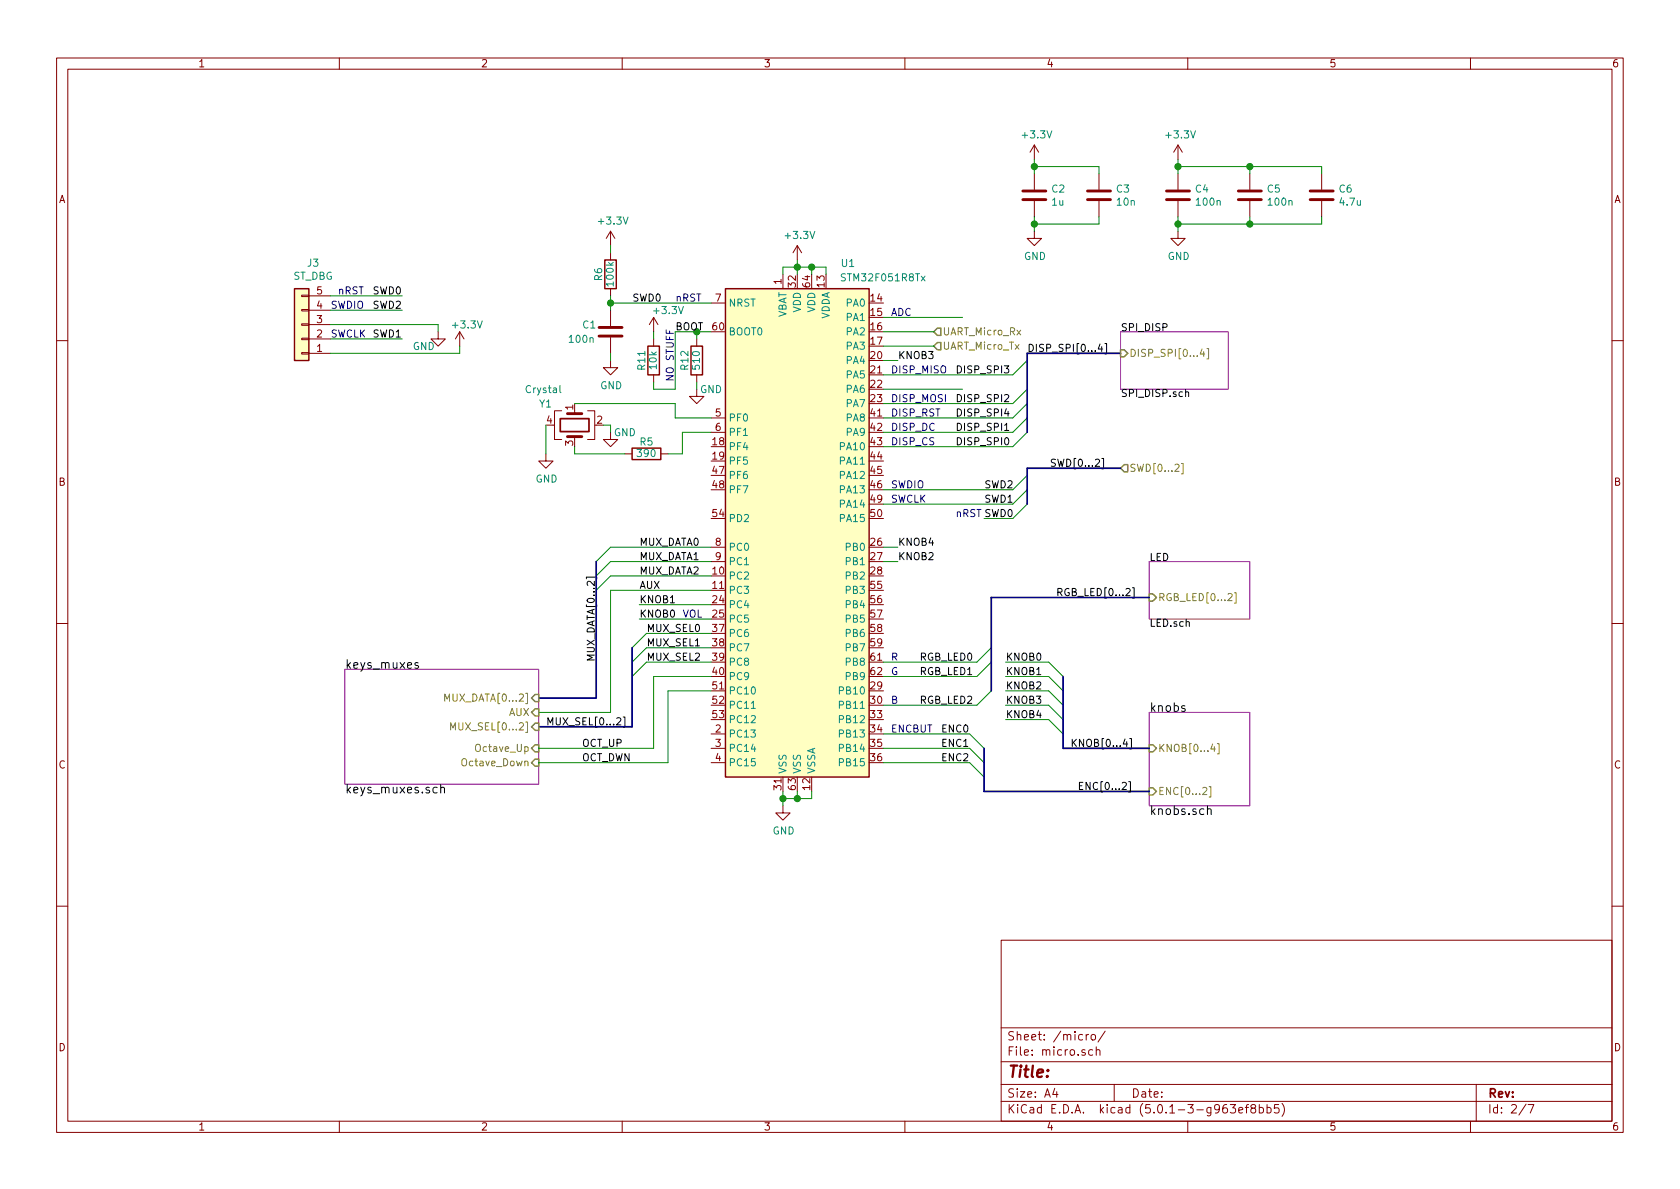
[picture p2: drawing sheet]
<svg xmlns="http://www.w3.org/2000/svg" width="297mm" height="210mm" viewBox="0 0 297 210" stroke-linecap="round" stroke-linejoin="round" font-family="sans-serif">
<g fill="none" stroke="#840000" stroke-width=".18">
<path d="M10 10.3h277v189.9h-277zM12 12.2h273v186.1h-273zM60 10.3v1.9M110 10.3v1.9M160 10.3v1.9M210 10.3v1.9M260 10.3v1.9M182.9 25.6v2.6M182.9 30.7v2.8M182.9 35.6v2.7M182.9 25.6l-.8 1.3M182.9 25.6l.7 1.3"/>
<path d="M194.3 30.7v2.8M194.3 35.6v2.7M208.3 25.6v2.6M208.3 30.7v2.8M208.3 35.6v2.7M208.3 25.6l-.8 1.3M208.3 25.6l.7 1.3M221 30.7v2.8M221 35.6v2.7M233.7 30.7v2.8M233.7 35.6v2.7M53.3 52.2h1.3v.2h-1.3z"/>
<path d="M53.3 54.7h1.3v.3h-1.3zM53.3 57.3h1.3v.2h-1.3zM53.3 59.8h1.3v.3h-1.3zM54.6 59.9h3.8M54.6 57.4h3.8M54.6 54.9h3.8M54.6 52.3h3.8M77.5 58.7v1.2h1.2l-1.2 1.3-1.3-1.3h1.3M81.3 58.7l-.8 1.2M81.3 58.7v2.5M81.3 58.7l.7 1.2M107.9 40.9v2.5"/>
<path d="M107.9 44.7v1.3M107.9 51v1.3M107.9 54.9v2.8M107.9 59.7v2.8M107.9 40.9l-.7 1.3M107.9 40.9l.8 1.3M115.6 56.1v2.6M115.6 59.9v1.3M115.6 56.1l-.8 1.3M115.6 56.1l.7 1.3M123.2 59.9v1.3M125.7 53.6h2.6"/>
<path d="M138.4 48.5v2.5M141 43.4l-.8 1.3M141 43.4v2.6M141 43.4l.7 1.3M182.9 40.9v1.3h1.2l-1.2 1.2-1.3-1.2h1.3M208.3 40.9v1.3h1.2l-1.2 1.2-1.3-1.2h1.3M10 60.2h2M53.3 62.4h1.3v.2h-1.3zM54.6 62.5h3.8M99.3 72.6h-1.3v5.1h1.3M101.6 72.6v.5M101.6 77.2v.5"/>
<path d="M103.9 72.6h1.3v5.1h-1.3M107.9 76.4v1.3h1.3l-1.3 1.3-1.2-1.3h1.2M107.9 63.7v1.3h1.3l-1.3 1.3-1.2-1.3h1.2M115.6 66.3v1.3M123.2 68.8v1.3h1.3l-1.3 1.3-1.3-1.3h1.3M123.2 66.3v1.3M125.7 73.9h2.6M125.7 76.4h2.6M285 60.2h2M96.5 80.3v1.2h1.3l-1.3 1.3-1.3-1.3h1.3M110.5 80.3h1.3M116.8 80.3h1.3"/>
<path d="M125.7 96.8h2.6M125.7 99.3h2.6M10 110.3h2M285 110.3h2M125.7 129.8h2.6M125.7 132.3h2.6M125.7 134.9h2.6M138.4 142.5v1.3h1.3l-1.3 1.2-1.2-1.2h1.2M10 160.2h2M177 166.3h108v32h-108zM285 160.2h2M60 198.3v1.9"/>
<path d="M110 198.3v1.9M160 198.3v1.9M177 194.8h108M177 191.8h108M177 187.8h108M177 181.8h108M186.5 192.5l-.4 1h1M186.8 193v1M192 182.9v1M192.5 182.9l-.5 .3M193 183.1l.2-.2 .4 .2v.7l-.2 .1-.4-.1zM193.2 185.7l-.4-.1-.3 .3 .1 .6 .2 .1 .4-.1"/>
<path d="M193.8 185.7h.1a.37 .37 0 0 1 .6 .1v.8M193.8 185.1v1.5M195.4 182.3l-1.3 2M197 191.8v3M210 198.3v1.9M217.5 195.3h1l-.5 .6 .4 .1v.7l-.2 .1-.7-.1M219 196.3l.7-.1v-.3l-.4-.1-.3 .2 .1 .7h.6M220.2 195.8h.6M220.8 195.3l-.4 .1v.1v1.3M221.5 196l-.3-.3v-.2a.48 .48 0 0 1 .7-.1l.1 .2-.1 .3-.6 .1a.48 .48 0 0 0-.1 .7l.3 .1 .4-.1 .1-.4-.3-.3M222.7 195.9l.4-.1 .3 .3-.1 .6-.2 .1-.4-.1M222.7 195.3v1.5"/>
<path d="M224 195.9l.5-.1 .2 .3v.6l-.2 .1-.5-.1M224 195.3v1.5M226.1 195.3h-.7l-.1 .7 .2-.1 .5 .1 .2 .2-.1 .5-.2 .1-.6-.1M226.7 195.1a1.71 1.71 0 0 1 0 2.3M260 198.3v1.9M261 191.8v6.5M269.8 195.2l-1.2 2M270.2 195.3h1l-.6 1.5"/>
</g>
<g fill="#ffffc2" stroke="#ffffc2" stroke-width=".18">
<path d="M128.3 51h25.4v86.4h-25.4z"/>
<path d="M52.1 51h2.5v12.7h-2.5z"/>
</g>
<path d="M52.1 51h2.5v12.7h-2.5zM106.9 46h2.1v5h-2.1zM128.3 51h25.4v86.4h-25.4zM111.8 79.2h5v2.1h-5zM114.6 61.2h2v5.1h-2zM122.2 61.2h2v5.1h-2z" fill="none" stroke="#840000" stroke-width=".25"/>
<path d="M99 68.2v1.1l.2 .1M132.8 125.3h.8" fill="none" stroke="#008484" stroke-width=".18"/>
<path d="M198.1 58.7h19.1v10.1h-19.1zM203.2 99.3h17.8v10.2h-17.8zM61 118.4h34.2v20.3h-34.2zM203.2 126h17.8v16.5h-17.8z" fill="none" stroke="#840084" stroke-width=".18"/>
<g fill="none" stroke="#000" stroke-width=".18">
<path d="M177.6 76.1h.8M194.5 60.8l-.3 .9h.8M194.8 61.3v.8M195.4 60.8h.3v1.8h-.3M209.6 69.4l.2-.1h.3l.1 .8M186.6 81.3l-.5-.1-.2 .1v.4l.6 .2 .1 .3-.2 .3-.5-.1M73.9 117.2a.37 .37 0 0 0-.5 .2v.2l.6 .3-.2 .3-.4-.1M103.7 102.4v-.3h1.8v.3M200.2 103.9h.3v1.9h-.3M77.3 139.3l-.5-.1-.2 .3v.4l.1 .3h.6M77.9 139.3h.1a.37 .37 0 0 1 .6 .1v.8M77.9 138.7v1.5"/>
<path d="M109 127l.5-.1 .3 .4-.8 .9h.8M110.2 126.8h.3v1.8h-.3M198.9 130.7l-.3 .9h.8M199.2 131.2v.8M199.6 138.2h.3v1.8h-.3M199.7 130.6h.4v1.8h-.4M209.5 124.9l-.4-.1-.2 .2 .1 .2 .5 .2v.3h-.6M213.5 143.1l.2-.1 .4 .1v.9M213.5 142.5v1.5"/>
</g>
<path d="M212.5 61.7l-.3 .9h.8M212.8 62.2v.8M213.4 61.6h.3v1.9h-.3M208.9 82h.3v1.8h-.3M218.3 104.8h.3v1.8h-.3M78.6 124v-1.3l.5 .9 .4-.9v1.3M79.7 129.1v-1.3l.4 .9 .4-.9v1.3M213.8 139.1h.3v1.8h-.3M214.4 131.6l-.3 .9h.8M214.7 132v.9M215.2 131.5h.3v1.8h-.3" fill="none" stroke="#848400" stroke-width=".18"/>
<path d="M165.7 58h.7v1.3h-.7l-.6-.6zM165.7 60.6h.7v1.2h-.7l-.6-.6zM198.1 61.8h.7l.6 .7-.6 .6h-.7zM198.1 82.8l.7-.6h.6v1.2h-.6zM203.2 105h.6l.7 .7-.7 .6h-.6zM94.6 134.2h.6v1.3h-.6l-.6-.6zM94.6 131.7h.6v1.3h-.6l-.6-.7zM94.6 125.3h.6v1.3h-.6l-.6-.6zM94.6 127.9h.6v1.3h-.6l-.6-.7zM94.6 122.8h.6v1.3h-.6l-.6-.7zM203.2 131.7h.6l.7 .6-.7 .7h-.6zM203.2 139.3h.6l.7 .6-.7 .7h-.6z" fill="none" stroke="#848400" stroke-width=".25"/>
<path d="M99.1 74h5v2.3h-5z" fill="none" stroke="#840000" stroke-width=".3"/>
<g fill="none" stroke="#840000" stroke-width=".51">
<path d="M180.8 35.3h4.1M180.8 33.8h4.1M192.3 35.3h4M192.3 33.8h4M206.2 35.3h4.1M206.2 33.8h4.1M218.9 35.3h4.1M218.9 33.8h4.1M231.6 35.3h4.1M231.6 33.8h4.1M105.9 59.4h4.1M105.9 57.9h4.1"/>
<path d="M100.3 73.1h2.6M100.3 77.2h2.6"/>
</g>
<g fill="none" stroke="#008400" stroke-width=".18">
<path d="M182.9 29.5h11.4v1.2M182.9 28.2v2.5M182.9 38.3v2.6M194.3 38.3v1.3h-11.4M208.3 28.2v2.5M208.3 38.3v2.6M208.3 29.5h25.4v1.2M221 29.5v1.2M221 38.3v1.3M233.7 38.3v1.3h-25.4M58.4 57.4h19.1v1.3M58.4 59.9h12.7"/>
<path d="M58.4 54.9h12.7M58.4 52.3h12.7M107.9 43.4v1.3M107.9 52.3v2.6M107.9 53.6h17.8M115.6 58.7v1.2M123.2 58.7v1.2M125.7 58.7h-6.3v10.1h-3.8v-1.2M138.4 48.5v-1.3h7.6v1.3M141 46v2.5M143.5 47.2v1.3M156.2 58.7h8.9"/>
<path d="M156.2 56.1h14M81.3 61.2v1.3h-22.9M96.5 75.2v5.1M101.6 71.4h17.8v2.5h6.3M101.6 79v1.3h8.9M106.7 75.2h1.2v1.2M107.9 62.5v1.2M123.2 67.6v1.2M125.7 76.4h-5.1v3.9h-2.5M156.2 61.2h8.9M156.2 68.8h14M156.2 63.7h2.5"/>
<path d="M181.6 71.4l-2.5 2.5h-22.9M181.6 68.8l-2.5 2.6h-22.9M181.6 73.9l-2.5 2.5h-22.9M181.6 63.7l-2.5 2.6h-22.9M181.6 76.4l-2.5 2.6h-22.9M125.7 96.8h-17.8l-2.5 2.5M125.7 99.3h-17.8l-2.5 2.5M156.2 96.8h2.5M156.2 99.3h2.5M181.6 84.1l-2.5 2.5h-22.9M181.6 86.6l-2.5 2.5h-22.9M181.6 89.1l-2.5 2.6h-5.1"/>
<path d="M113 109.5h12.7M113 106.9h12.7M125.7 104.4h-17.8v21.6h-12.7M125.7 117.1h-11.4l-2.5 2.5M125.7 114.5h-11.4l-2.5 2.6M125.7 112h-11.4l-2.5 2.5M125.7 101.8h-17.8l-2.5 2.6M125.7 119.6h-10.1v12.7h-20.4M175.3 114.5l-2.6 2.6h-16.5M175.3 117.1l-2.6 2.5h-16.5M177.8 117.1h7.6l2.6 2.5M177.8 119.6h7.6l2.6 2.6"/>
<path d="M125.7 122.2h-7.6v12.7h-22.9M138.4 139.9v2.6M141 139.9v1.3M143.5 139.9v1.3h-5.1M156.2 129.8h15.2l2.6 2.5M156.2 132.3h15.2l2.6 2.6M156.2 134.9h15.2l2.6 2.5M175.3 122.2l-2.6 2.5h-16.5M177.8 127.2h7.6l2.6 2.6M177.8 124.7h7.6l2.6 2.5M177.8 122.2h7.6l2.6 2.5"/>
</g>
<g fill="#008400" stroke="#008400" stroke-width=".25">
<circle cx="141" cy="47.2" r=".51"/>
<circle cx="138.4" cy="141.2" r=".51"/>
<circle cx="141" cy="141.2" r=".51"/>
<circle cx="143.5" cy="47.2" r=".51"/>
<circle cx="108" cy="53.6" r=".51"/>
<circle cx="221" cy="29.5" r=".51"/>
<circle cx="221" cy="39.6" r=".51"/>
<circle cx="182.9" cy="29.5" r=".51"/>
<circle cx="182.9" cy="39.6" r=".51"/>
<circle cx="208.3" cy="39.6" r=".51"/>
<circle cx="208.3" cy="29.5" r=".51"/>
<circle cx="123.2" cy="58.7" r=".51"/>
</g>
<path d="M198.1 62.5h-16.5v13.9M105.4 99.3v24.1h-10.2M198.1 82.8h-16.5v6.3M111.8 114.5v14h-16.6M188 119.6v12.7h15.2M203.2 105.7h-27.9v16.5M174 132.3v7.6h29.2" fill="none" stroke="#000084" stroke-width=".3"/>
<text font-size="2.8" fill="#840000" x="178" y="190.5">Title:</text>
<g font-size="2.1">
<text x="61" y="118.3">keys_muxes</text>
<text x="203.2" y="125.9">knobs</text>
<text x="61" y="140.3">keys_muxes.sch</text>
<text x="203.2" y="144.1">knobs.sch</text>
</g>
<g font-size="2.1" fill="#840000">
<text x="178" y="184">Sheet: /micro/</text>
<text x="178" y="186.7">File: micro.sch</text>
<text x="178" y="196.9">KiCad E.D.A. kicad (5.0.1-3-g963ef8bb5)</text>
<text x="178" y="194.1">Size: A4</text>
<text x="200" y="194.1">Date:</text>
<text x="263" y="194.1">Rev:</text>
<text x="263" y="196.9">Id: 2/7</text>
</g>
<g font-size="1.8" fill="#840000">
<text x="35" y="11.9">1</text>
<text x="85" y="11.9">2</text>
<text x="135" y="11.9">3</text>
<text x="185" y="11.9">4</text>
<text x="235" y="11.9">5</text>
<text x="285" y="11.9">6</text>
<text x="10.4" y="35.9">A</text>
<text x="285.4" y="35.9">A</text>
<text x="56" y="52.1">5</text>
<text x="126.5" y="53.3">7</text>
<text x="138.2" y="50.3" transform="rotate(-90 138.2 50.3)">1</text>
<text x="140.7" y="50.7" transform="rotate(-90 140.7 50.7)">32</text>
<text x="143.3" y="50.7" transform="rotate(-90 143.3 50.7)">64</text>
<text x="145.8" y="50.7" transform="rotate(-90 145.8 50.7)">13</text>
<text x="154" y="53.3">14</text>
<text x="56" y="59.7">2</text>
<text x="56" y="57.1">3</text>
<text x="56" y="54.6">4</text>
<text x="126" y="58.4">60</text>
<text x="154" y="55.9">15</text>
<text x="154" y="58.4">16</text>
<text x="56" y="62.2">1</text>
<text x="154" y="61">17</text>
<text x="154" y="63.5">20</text>
<text x="154" y="66">21</text>
<text x="154" y="68.6">22</text>
<text x="154" y="71.1">23</text>
<text x="96.7" y="74.9">4</text>
<text x="101.3" y="72.5" transform="rotate(-90 101.3 72.5)">1</text>
<text x="105.6" y="74.9">2</text>
<text x="126.5" y="73.7">5</text>
<text x="126.5" y="76.2">6</text>
<text x="154" y="73.7">41</text>
<text x="154" y="76.2">42</text>
<text x="101.3" y="78.8" transform="rotate(-90 101.3 78.8)">3</text>
<text x="126" y="78.7">18</text>
<text x="126" y="81.3">19</text>
<text x="126" y="83.8">47</text>
<text x="154" y="78.7">43</text>
<text x="154" y="81.3">44</text>
<text x="154" y="83.8">45</text>
<text x="10.4" y="85.9">B</text>
<text x="126" y="86.4">48</text>
<text x="154" y="86.4">46</text>
<text x="154" y="88.9">49</text>
<text x="285.4" y="85.9">B</text>
<text x="126" y="91.4">54</text>
<text x="154" y="91.4">50</text>
<text x="126" y="101.6">10</text>
<text x="126.5" y="96.5">8</text>
<text x="126.5" y="99.1">9</text>
<text x="154" y="96.5">26</text>
<text x="154" y="99.1">27</text>
<text x="154" y="101.6">28</text>
<text x="126" y="104.1">11</text>
<text x="126" y="106.7">24</text>
<text x="154" y="104.1">55</text>
<text x="154" y="106.7">56</text>
<text x="126" y="109.2">25</text>
<text x="126" y="111.8">37</text>
<text x="154" y="109.2">57</text>
<text x="154" y="111.8">58</text>
<text x="126" y="114.3">38</text>
<text x="126" y="116.8">39</text>
<text x="126" y="119.4">40</text>
<text x="154" y="114.3">59</text>
<text x="154" y="116.8">61</text>
<text x="154" y="119.4">62</text>
<text x="126" y="121.9">51</text>
<text x="126" y="124.5">52</text>
<text x="154" y="121.9">29</text>
<text x="154" y="124.5">30</text>
<text x="126" y="127">53</text>
<text x="126.5" y="129.5">2</text>
<text x="154" y="127">33</text>
<text x="154" y="129.5">34</text>
<text x="10.4" y="135.9">C</text>
<text x="126.5" y="132.1">3</text>
<text x="126.5" y="134.6">4</text>
<text x="154" y="132.1">35</text>
<text x="154" y="134.6">36</text>
<text x="285.4" y="135.9">C</text>
<text x="138.2" y="139.6" transform="rotate(-90 138.2 139.6)">31</text>
<text x="140.7" y="139.6" transform="rotate(-90 140.7 139.6)">63</text>
<text x="143.3" y="139.6" transform="rotate(-90 143.3 139.6)">12</text>
<text x="10.4" y="185.9">D</text>
<text x="285.4" y="185.9">D</text>
<text x="35" y="199.9">1</text>
<text x="85" y="199.9">2</text>
<text x="135" y="199.9">3</text>
<text x="185" y="199.9">4</text>
<text x="235" y="199.9">5</text>
<text x="285" y="199.9">6</text>
</g>
<g font-size="1.8" fill="#008484">
<text x="180.9" y="24.5">+3.3V</text>
<text x="206.3" y="24.5">+3.3V</text>
<text x="186" y="34.1">C2</text>
<text x="197.4" y="34.1">C3</text>
<text x="211.4" y="34.1">C4</text>
<text x="224.1" y="34.1">C5</text>
<text x="236.8" y="34.1">C6</text>
<text x="106" y="39.7">+3.3V</text>
<text x="186" y="36.4">1u</text>
<text x="197.6" y="36.4">10n</text>
<text x="211.7" y="36.4">100n</text>
<text x="224.4" y="36.4">100n</text>
<text x="237" y="36.4">4.7u</text>
<text x="54.4" y="47.2">J3</text>
<text x="139" y="42.3">+3.3V</text>
<text x="148.8" y="47.2">U1</text>
<text x="181.1" y="46">GND</text>
<text x="206.5" y="46">GND</text>
<text x="51.8" y="49.5">ST_DBG</text>
<text x="106.5" y="49.6" transform="rotate(-90 106.5 49.6)">R6</text>
<text x="108.5" y="50.5" transform="rotate(-90 108.5 50.5)">100k</text>
<text x="149.1" y="49.8">STM32F051R8Tx</text>
<text x="80.2" y="58.1">+3.3V</text>
<text x="103.1" y="58.1">C1</text>
<text x="115.8" y="55.5">+3.3V</text>
<text x="128.8" y="59.3">BOOT0</text>
<text x="128.8" y="54.2">NRST</text>
<text x="139.1" y="56.4" transform="rotate(-90 139.1 56.4)">VBAT</text>
<text x="141.6" y="55.3" transform="rotate(-90 141.6 55.3)">VDD</text>
<text x="144.1" y="55.3" transform="rotate(-90 144.1 55.3)">VDD</text>
<text x="146.7" y="56.6" transform="rotate(-90 146.7 56.6)">VDDA</text>
<text x="149.7" y="54.2">PA0</text>
<text x="149.7" y="56.8">PA1</text>
<text x="149.7" y="59.3">PA2</text>
<text x="73" y="61.9">GND</text>
<text x="100.8" y="60.6">100n</text>
<text x="114.1" y="65.4" transform="rotate(-90 114.1 65.4)">R11</text>
<text x="116.1" y="65.2" transform="rotate(-90 116.1 65.2)">10k</text>
<text x="121.7" y="65.4" transform="rotate(-90 121.7 65.4)">R12</text>
<text x="123.7" y="65.2" transform="rotate(-90 123.7 65.2)">510</text>
<text x="149.7" y="61.8">PA3</text>
<text x="149.7" y="64.4">PA4</text>
<text x="93.1" y="69.5">Crystal</text>
<text x="106.1" y="68.8">GND</text>
<text x="123.8" y="69.5">GND</text>
<text x="149.7" y="66.9">PA5</text>
<text x="149.7" y="69.5">PA6</text>
<text x="95.4" y="72.1">Y1</text>
<text x="108.5" y="77.1">GND</text>
<text x="128.8" y="74.5">PF0</text>
<text x="128.8" y="77.1">PF1</text>
<text x="149.7" y="72">PA7</text>
<text x="149.7" y="74.5">PA8</text>
<text x="149.7" y="77.1">PA9</text>
<text x="112.8" y="80.8">390</text>
<text x="113.2" y="78.8">R5</text>
<text x="128.8" y="79.6">PF4</text>
<text x="128.8" y="82.2">PF5</text>
<text x="148.7" y="79.6">PA10</text>
<text x="148.7" y="82.2">PA11</text>
<text x="94.7" y="85.3">GND</text>
<text x="128.8" y="84.7">PF6</text>
<text x="128.8" y="87.2">PF7</text>
<text x="148.7" y="84.7">PA12</text>
<text x="148.7" y="87.2">PA13</text>
<text x="148.7" y="89.8">PA14</text>
<text x="128.8" y="92.3">PD2</text>
<text x="148.7" y="92.3">PA15</text>
<text x="128.8" y="97.4">PC0</text>
<text x="128.8" y="99.9">PC1</text>
<text x="149.7" y="97.4">PB0</text>
<text x="149.7" y="99.9">PB1</text>
<text x="128.8" y="102.5">PC2</text>
<text x="128.8" y="105">PC3</text>
<text x="128.8" y="107.6">PC4</text>
<text x="149.7" y="102.5">PB2</text>
<text x="149.7" y="105">PB3</text>
<text x="149.7" y="107.6">PB4</text>
<text x="128.8" y="110.1">PC5</text>
<text x="128.8" y="112.6">PC6</text>
<text x="149.7" y="110.1">PB5</text>
<text x="149.7" y="112.6">PB6</text>
<text x="128.8" y="115.2">PC7</text>
<text x="128.8" y="117.7">PC8</text>
<text x="149.7" y="115.2">PB7</text>
<text x="149.7" y="117.7">PB8</text>
<text x="128.8" y="122.8">PC10</text>
<text x="128.8" y="125.3">PC11</text>
<text x="128.8" y="120.3">PC9</text>
<text x="148.7" y="122.8">PB10</text>
<text x="148.7" y="125.3">PB11</text>
<text x="149.7" y="120.3">PB9</text>
<text x="128.8" y="127.9">PC12</text>
<text x="128.8" y="130.4">PC13</text>
<text x="148.7" y="127.9">PB12</text>
<text x="148.7" y="130.4">PB13</text>
<text x="128.8" y="133">PC14</text>
<text x="128.8" y="135.5">PC15</text>
<text x="139.1" y="136.9" transform="rotate(-90 139.1 136.9)">VSS</text>
<text x="141.6" y="136.9" transform="rotate(-90 141.6 136.9)">VSS</text>
<text x="144.1" y="136.9" transform="rotate(-90 144.1 136.9)">VSSA</text>
<text x="148.7" y="133">PB14</text>
<text x="148.7" y="135.5">PB15</text>
<text x="136.6" y="147.6">GND</text>
</g>
<g font-size="1.8" fill="#0000c2">
<text x="59.7" y="52.1">nRST</text>
<text x="119.4" y="53.3">nRST</text>
<text x="58.4" y="54.6">SWDIO</text>
<text x="58.4" y="59.7">SWCLK</text>
<text x="157.5" y="55.9">ADC</text>
<text x="119.1" y="67.6" transform="rotate(-90 119.1 67.6)">NO STUFF</text>
<text x="157.5" y="66">DISP_MISO</text>
<text x="157.5" y="71.1">DISP_MOSI</text>
<text x="157.5" y="73.7">DISP_RST</text>
<text x="157.5" y="76.2">DISP_DC</text>
<text x="157.5" y="78.7">DISP_CS</text>
<text x="157.5" y="88.9">SWCLK</text>
<text x="157.5" y="86.4">SWDIO</text>
<text x="168.9" y="91.4">nRST SWD0</text>
<text x="120.6" y="109.2">VOL</text>
<text x="157.5" y="116.8">R</text>
<text x="157.5" y="119.4">G</text>
<text x="157.5" y="124.5">B</text>
<text x="157.5" y="129.5">ENCBUT</text>
</g>
<g font-size="1.8">
<text x="66" y="52.1">SWD0</text>
<text x="111.8" y="53.3">SWD0</text>
<text x="66" y="59.7">SWD1</text>
<text x="66" y="54.6">SWD2</text>
<text x="119.4" y="58.4">BOOT</text>
<text x="198.1" y="58.6">SPI_DISP</text>
<text x="158.7" y="63.5">KNOB3</text>
<text x="181.6" y="62.2">DISP_SPI[0...4]</text>
<text x="168.9" y="66">DISP_SPI3</text>
<text x="168.9" y="71.1">DISP_SPI2</text>
<text x="198.1" y="70.2">SPI_DISP.sch</text>
<text x="168.9" y="73.7">DISP_SPI4</text>
<text x="168.9" y="76.2">DISP_SPI1</text>
<text x="168.9" y="78.7">DISP_SPI0</text>
<text x="186.8" y="82.5">SWD[0...2]</text>
<text x="174" y="86.4">SWD2</text>
<text x="174" y="88.9">SWD1</text>
<text x="113" y="96.5">MUX_DATA0</text>
<text x="113" y="99.1">MUX_DATA1</text>
<text x="113" y="101.6">MUX_DATA2</text>
<text x="158.7" y="99.1">KNOB2</text>
<text x="158.7" y="96.5">KNOB4</text>
<text x="203.2" y="99.2">LED</text>
<text x="113" y="104.1">AUX</text>
<text x="113" y="106.7">KNOB1</text>
<text x="186.7" y="105.4">RGB_LED[0...2]</text>
<text x="113" y="109.2">KNOB0</text>
<text x="114.3" y="111.8">MUX_SEL0</text>
<text x="203.2" y="110.8">LED.sch</text>
<text x="105.2" y="117.1" transform="rotate(-90 105.2 117.1)">MUX_DATA[0...2]</text>
<text x="114.3" y="114.3">MUX_SEL1</text>
<text x="114.3" y="116.8">MUX_SEL2</text>
<text x="162.6" y="116.8">RGB_LED0</text>
<text x="162.6" y="119.4">RGB_LED1</text>
<text x="177.8" y="116.8">KNOB0</text>
<text x="177.8" y="119.4">KNOB1</text>
<text x="162.6" y="124.5">RGB_LED2</text>
<text x="177.8" y="121.9">KNOB2</text>
<text x="177.8" y="124.5">KNOB3</text>
<text x="96.5" y="128.3">MUX_SEL[0...2]</text>
<text x="166.7" y="129.5">ENC0</text>
<text x="177.8" y="127">KNOB4</text>
<text x="102.9" y="132.1">OCT_UP</text>
<text x="102.9" y="134.6">OCT_DWN</text>
<text x="166.7" y="132.1">ENC1</text>
<text x="166.7" y="134.6">ENC2</text>
<text x="189.2" y="132.1">KNOB[0...4]</text>
<text x="190.5" y="139.7">ENC[0...2]</text>
</g>
<g font-size="1.8" fill="#848400">
<text x="166.6" y="59.3">UART_Micro_Rx</text>
<text x="166.6" y="61.8">UART_Micro_Tx</text>
<text x="199.6" y="63.1">DISP_SPI[0...4]</text>
<text x="199.6" y="83.4">SWD[0...2]</text>
<text x="204.7" y="106.3">RGB_LED[0...2]</text>
<text x="79.3" y="124.1">MUX_DATA[0...2]</text>
<text x="80.7" y="129.2">MUX_SEL[0...2]</text>
<text x="90" y="126.6">AUX</text>
<text x="82" y="135.5">Octave_Down</text>
<text x="84.5" y="133">Octave_Up</text>
<text x="204.7" y="133">KNOB[0...4]</text>
<text x="204.7" y="140.6">ENC[0...2]</text>
</g>
</svg>
